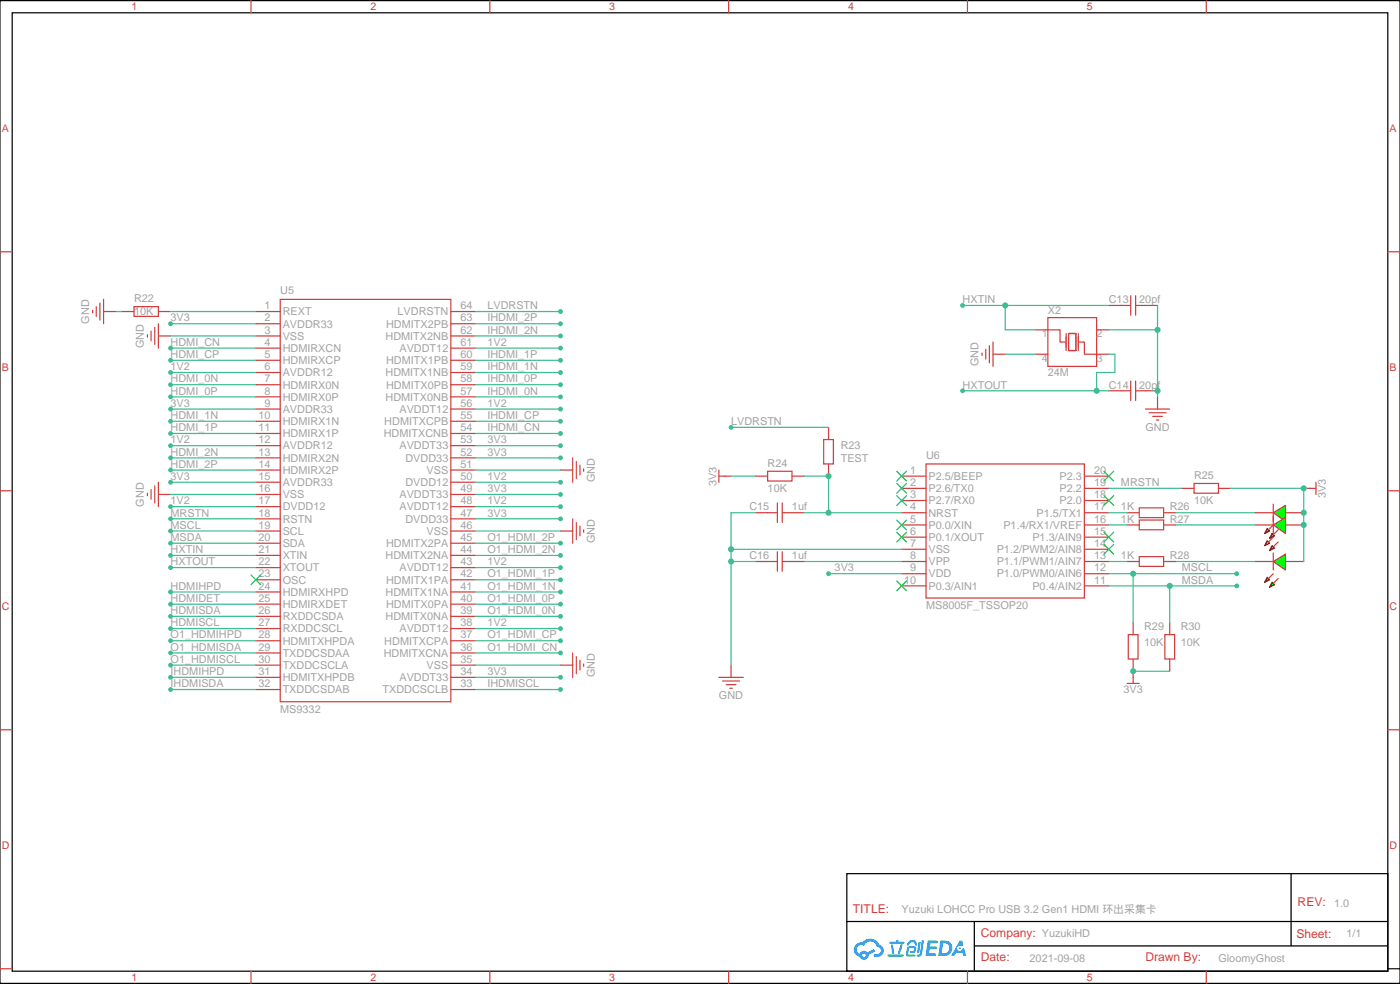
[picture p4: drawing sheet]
<svg xmlns="http://www.w3.org/2000/svg" width="405mm" height="285mm" viewBox="0 0 405 285" stroke-linecap="round" stroke-linejoin="round" font-family="sans-serif">
<path d="M0 .2h405.3v284.3h-405.3zM3.5 3.7h398.3v277.3h-398.3zM245.2 252.8h156.6v28.2h-156.6zM373.8 252.8v20.9M245.2 266.6h156.5M282.1 273.7h119.6M282.1 266.6v14.1M401.8 280.3h3.5" fill="none" stroke="#000" stroke-width=".35"/>
<g fill="none" stroke="#d43d3d" stroke-width=".35">
<path d="M72.7 .2v3.5M141.8 .2v3.5M211 .2v3.5M280.1 .2v3.5M349.2 .2v3.5M0 72.8h3.5M401.8 72.8h3.5M0 142h3.5M401.8 142h3.5M0 211.1h3.5M401.8 211.1h3.5M0 280.3h3.5"/>
<path d="M72.7 281v3.5M141.8 281v3.5M211 281v3.5M280.1 281v3.5M349.2 281v3.5"/>
</g>
<g fill="#178fff">
<path d="M268.6 272.1h2.5l.4 .2-.1 .5-2 .1-.1 .9h1.6l.4 .4-.5 .4h-1.7l-.1 1.2 1.8 .1 .2 .3-.2 .3-2.8 .1z"/>
<path d="M277.9 272.2h.7l.3 1.3-.6 .3a.74 .74 0 0 0-1.1 .3 .74 .74 0 0 0 .5 1 .74 .74 0 0 0 .9-.6l.5-.3 .6 2.3h-.8l-.3-.9h-1.8l-.5 .9h-.9z"/>
<path d="M266 272.5h.6l-.4 3a.31 .31 0 0 1-.4 .2 .31 .31 0 0 1-.3-.3z"/>
<path d="M266.9 272.1h.6l-.5 3.9a.89 .89 0 0 1-.7 .7 .89 .89 0 0 1-.9-.3l1-.4z"/>
<path d="M263.2 272.2l.6-.2 1.2 .1 .6 1.3-.7 .2-.3-1-1.1 .2a.95 .95 0 0 1-.9 .8l-.1-.2z"/>
<path d="M262.9 273.9l1.8-.2a1.04 1.04 0 0 1 .6 1.1 1.04 1.04 0 0 1-.9 .9h-.6a.29 .29 0 0 1-.3-.3 .29 .29 0 0 1 .3-.3h.7l.2-.8-1.5 .1-.3 1.7 1.9 .1a.29 .29 0 0 1 .3 .3 .29 .29 0 0 1-.3 .3l-2-.1-.4-.2 .2-2.1z"/>
<path d="M257 276.2h4.4a.3 .3 0 0 1 .3 .3 .3 .3 0 0 1-.3 .3h-4.3z"/>
<path d="M260.7 273.2h.7l-.5 1.7a1.02 1.02 0 0 1-.7 1.1l-.3-.2z"/>
<path d="M258 273.3h.6l.2 2.4-.2 .3-.3-.2z"/>
<path d="M257.5 272.5h1.9l.2-.6h.5v.6h1.5a.29 .29 0 0 1 .3 .3 .29 .29 0 0 1-.3 .2h-4z"/>
<path d="M272.3 272.1l-.7 4.5h1.5a2.27 2.27 0 0 0 2.6-2.3 2.27 2.27 0 0 0-2.7-2.2zM273.1 272.9a1.5 1.5 0 0 1 1.8 1.5 1.5 1.5 0 0 1-2 1.4h-.3z"/>
<path d="M247.8 273.3a2.09 2.09 0 0 0 1 3.5 1.37 1.37 0 0 0 1.6 .9 1.37 1.37 0 0 0 1.1-1.4l1.9-1-.4-.7-1.8 .9a1.4 1.4 0 0 0-2.3 .5 1.32 1.32 0 0 1-.7-1.9 1.32 1.32 0 0 1 1.9-.5 2.02 2.02 0 0 1 2.1-1.2 2.02 2.02 0 0 1 1.8 1.6 1.09 1.09 0 0 1 1 1.4 1.09 1.09 0 0 1-1.5 .7 .41 .41 0 0 0-.5 .3 .41 .41 0 0 0 .3 .5 1.89 1.89 0 0 0 2.5-1.2 1.89 1.89 0 0 0-1.2-2.4 2.98 2.98 0 0 0-5-.7l-1 .2zM249.6 276.4a.55 .55 0 0 1 1.1 0 .55 .55 0 0 1-1.1 0z"/>
<circle cx="277.9" cy="274.4" r=".28"/>
</g>
<g fill="none" stroke="#d43d3d" stroke-width=".35">
<path d="M26.8 89.8v.7M27.9 88.7v2.8M28.9 87.7v4.9M30 90.1h3.5M30 86.6v7.1M35.3 90.1h3.5M38.8 88.7h7.1v2.8h-7.1zM42.7 96.8v.7M43.7 95.8v2.8M44.8 94.7v5M45.9 97.2h3.5M45.9 90.1h3.5"/>
<path d="M45.9 93.7v7M74.1 97.2h7M74.1 93.7h7M74.1 90.1h7M81.1 86.6h49.4v116.4h-49.4zM130.5 97.2h7.1M130.5 93.7h7.1M130.5 90.1h7.1M287.5 99v7M299.9 95.4h7v3.6h1.4M303.4 91.9h14.1v14.1h-14.1zM308.7 96.5v4.9"/>
<path d="M309.4 96.5h2.1v4.9h-2.1zM312.2 96.5v4.9M312.6 99h1.4v3.5h7M317.5 95.4h3.5M321 88.4h6.4M327.4 85.5v5.7M328.8 88.4h6.3M328.8 85.5v5.7M74.1 118.4h7M74.1 114.8h7M74.1 111.3h7M74.1 107.8h7"/>
<path d="M74.1 104.2h7M74.1 100.7h7M130.5 118.4h7.1M130.5 114.8h7.1M130.5 111.3h7.1M130.5 107.8h7.1M130.5 104.2h7.1M130.5 100.7h7.1M284.3 102.1v.7M285.4 101.1v2.8M286.5 100v5M287.5 102.5h3.5"/>
<path d="M299.9 102.5h3.5M321 113.1h6.4M327.4 110.2v5.7M328.8 110.2v5.7M328.8 113.1h6.3M331.6 118.4h7.1M332.7 119.4h4.9M335.1 114.8v3.6M45.9 139.5v7.1M74.1 139.5h7M74.1 136h7M74.1 132.5h7"/>
<path d="M74.1 128.9h7M74.1 125.4h7M74.1 121.9h7M130.5 139.5h7.1M130.5 136h7.1M130.5 132.5h7.1M130.5 128.9h7.1M130.5 125.4h7.1M130.5 121.9h7.1M162.3 136h3.5M165.8 132.5v7M166.9 133.5v5"/>
<path d="M167.9 134.6v2.8M169 135.6v.7M208.1 137.8h3.6M208.1 136v3.5M218.7 137.8h3.5M222.2 136.3h7.1v2.9h-7.1zM229.3 137.8h3.5M238.5 127.2h2.8v7h-2.8zM239.9 123.6v3.6M239.9 134.2v3.6M261.1 137.8h7M268.1 134.2h45.9v38.8h-45.9z"/>
<path d="M314 137.8h7M333.7 120.5h2.8M334.8 121.5h.7M345.7 139.9h7.1v2.8h-7.1zM381 139.5v3.6M42.7 142.7v.7M43.7 141.6v2.9M44.8 140.6v4.9M45.9 143.1h3.5M74.1 157.2h7M74.1 153.6h7M74.1 150.1h7"/>
<path d="M74.1 146.6h7M74.1 143.1h7M130.5 157.2h7.1M130.5 153.6h7.1M130.5 150.1h7.1M130.5 146.6h7.1M130.5 143.1h7.1M162.3 153.6h3.5M165.8 150.1v7.1M166.9 151.2v4.9M167.9 152.2v2.8M169 153.3v.7"/>
<path d="M218.7 148.3h6.4M225.1 145.5v5.7M225.1 159.6v5.7M226.5 148.3h6.3M226.5 145.5v5.7M226.5 159.6v5.7M261.1 158.9h7M261.1 155.4h7M261.1 151.9h7M261.1 148.3h7M261.1 144.8h7M261.1 141.3h7"/>
<path d="M314 158.9h7M314 155.4h7M314 151.9h7M314 148.3h7M314 144.8h7M314 141.3h7M342.2 141.3h3.5M352.8 141.3h3.5M368.7 145.9v4.9M377.5 141.3h3.5M74.1 178.3h7M74.1 174.8h7"/>
<path d="M74.1 171.3h7M74.1 167.7h7M74.1 164.2h7M74.1 160.7h7M130.5 178.3h7.1M130.5 174.8h7.1M130.5 171.3h7.1M130.5 167.7h7.1M130.5 164.2h7.1M130.5 160.7h7.1M218.7 162.5h6.4M226.5 162.5h6.3"/>
<path d="M261.1 169.5h7M261.1 166h7M261.1 162.5h7M314 169.5h7M314 166h7M314 162.5h7M74.1 199.5h7M74.1 196h7M74.1 192.4h7M74.1 188.9h7M74.1 185.4h7M74.1 181.9h7"/>
<path d="M130.5 199.5h7.1M130.5 196h7.1M130.5 192.4h7.1M130.5 188.9h7.1M130.5 185.4h7.1M130.5 181.9h7.1M162.3 192.4h3.5M165.8 188.9v7.1M166.9 190v4.9M167.9 191v2.9M169 192.1v.7M208.1 196h7.1"/>
<path d="M209.2 197h4.9M210.3 198.1h2.8M211.3 199.1h.7M211.7 192.4v3.6M326.3 197.7h3.5M326.7 183.6h2.8v7.1h-2.8zM328.1 180.1v3.5M328.1 190.7v7M337.3 183.6h2.8v7.1h-2.8zM338.7 180.1v3.5M338.7 190.7v3.5"/>
</g>
<g fill="none" stroke="#3c3" stroke-width=".35">
<path d="M259.6 139.9l2.9 2.8M259.6 136.3l2.9 2.9M262.5 139.9l-2.9 2.8M262.5 136.3l-2.9 2.9M319.6 136.3l2.8 2.9M322.4 136.3l-2.8 2.9M259.6 154l2.9 2.8M259.6 150.5l2.9 2.8M259.6 143.4l2.9 2.8M262.5 154l-2.9 2.8M262.5 150.5l-2.9 2.8M262.5 143.4l-2.9 2.8"/>
<path d="M319.6 157.5l2.8 2.8M319.6 154l2.8 2.8M319.6 143.4l2.8 2.8M322.4 157.5l-2.8 2.8M322.4 154l-2.8 2.8M322.4 143.4l-2.8 2.8M72.7 166.3l2.8 2.9M75.5 166.3l-2.8 2.9M259.6 168.1l2.9 2.8M262.5 168.1l-2.9 2.8"/>
</g>
<path d="M368.7 148.3l3.5-2.1v4.6z" fill="#0f0" stroke="#d43d3d" stroke-width=".35"/>
<g fill="#0f0" stroke="#a10000" stroke-width=".35">
<path d="M368.3 154.3l.7 .7-1.4 .8z"/>
<path d="M366.9 152.9l.7 .7-1.4 .7z"/>
</g>
<path d="M326.3 148.3h3.5M326.3 151.9h3.5M329.8 146.9h7.1v2.9h-7.1zM329.8 150.5h7.1v2.8h-7.1zM336.9 148.3h3.5M336.9 151.9h3.5M363.4 148.3h5.3M368.7 151.9l-1.5 1.4M368.7 149.4v4.9M370.1 153.3l-1.4 1.4M372.2 148.3h5.3" fill="none" stroke="#d43d3d" stroke-width=".35"/>
<path d="M368.7 151.9l3.5-2.1v4.5z" fill="#0f0" stroke="#d43d3d" stroke-width=".35"/>
<g fill="#0f0" stroke="#a10000" stroke-width=".35">
<path d="M368.3 157.9l.7 .7-1.4 .7z"/>
<path d="M366.9 156.5l.7 .7-1.4 .7z"/>
</g>
<path d="M363.4 151.9h5.3M368.7 155.4l-1.5 1.4M368.7 160v4.9M370.1 156.8l-1.4 1.4M372.2 151.9h5.3" fill="none" stroke="#d43d3d" stroke-width=".35"/>
<path d="M368.7 162.5l3.5-2.2v4.6z" fill="#0f0" stroke="#d43d3d" stroke-width=".35"/>
<g fill="#0f0" stroke="#a10000" stroke-width=".35">
<path d="M368.3 168.5l.7 .7-1.4 .7z"/>
<path d="M366.9 167l.7 .7-1.4 .8z"/>
</g>
<path d="M326.3 162.5h3.5M329.8 161h7.1v2.9h-7.1zM336.9 162.5h3.5M363.4 162.5h5.3M368.7 166l-1.5 1.4M370.1 167.4l-1.4 1.4M372.2 162.5h5.3" fill="none" stroke="#d43d3d" stroke-width=".35"/>
<g fill="none" stroke="#3dbd91" stroke-width=".35">
<path d="M33.5 90.1h1.8M49.4 90.1h24.7M49.4 93.7h24.7M49.4 97.2h24.7M137.6 90.1h24.7M137.6 93.7h24.7M137.6 97.2h24.7M278.7 88.4h42.3M291 88.4v7h8.9M321 95.4h14.1M335.1 88.4v26.4M49.4 100.7h24.7"/>
<path d="M49.4 104.2h24.7M49.4 107.8h24.7M49.4 111.3h24.7M49.4 114.8h24.7M49.4 118.4h24.7M137.6 100.7h24.7M137.6 104.2h24.7M137.6 107.8h24.7M137.6 111.3h24.7M137.6 114.8h24.7M137.6 118.4h24.7M278.7 113.1h42.3"/>
<path d="M291 102.5h8.9M321 102.5h1.8v5.3h-5.3v5.3M49.4 121.9h24.7M49.4 125.4h24.7M49.4 128.9h24.7M49.4 132.5h24.7M49.4 136h24.7M49.4 139.5h24.7M137.6 121.9h24.7M137.6 125.4h24.7M137.6 128.9h24.7M137.6 132.5h24.7"/>
<path d="M137.6 136h24.7M137.6 139.5h24.7M211.7 137.8h7M211.7 123.6h28.2M232.8 137.8h7.1v10.5M49.4 146.6h24.7M49.4 150.1h24.7M49.4 153.6h24.7M49.4 157.2h24.7M49.4 143.1h24.7M137.6 146.6h24.7M137.6 150.1h24.7"/>
<path d="M137.6 153.6h24.7M137.6 157.2h24.7M137.6 143.1h24.7M211.7 158.9h49.4M218.7 148.3h-7v44.1M232.8 148.3h28.3M321 148.3h5.3M321 141.3h21.2M321 151.9h5.3M340.4 148.3h23M340.4 151.9h23M356.3 141.3h21.2v21.2"/>
<path d="M49.4 160.7h24.7M49.4 164.2h24.7M49.4 171.3h24.7M49.4 174.8h24.7M49.4 178.3h24.7M137.6 160.7h24.7M137.6 164.2h24.7M137.6 171.3h24.7M137.6 174.8h24.7M137.6 178.3h24.7M137.6 167.7h24.7M211.7 162.5h7"/>
<path d="M232.8 162.5h28.3M239.9 166h21.2M321 162.5h5.3M321 166h37.1M321 169.5h37.1M328.1 166v14.1M338.7 169.5v10.6M340.4 162.5h23M49.4 181.9h24.7M49.4 185.4h24.7M49.4 199.5h24.7M49.4 196h24.7"/>
<path d="M49.4 192.4h24.7M49.4 188.9h24.7M137.6 181.9h24.7M137.6 185.4h24.7M137.6 199.5h24.7M137.6 196h24.7M137.6 192.4h24.7M137.6 188.9h24.7M328.1 194.2h10.6"/>
</g>
<g fill="#3dbd91">
<circle cx="291" cy="88.4" r=".88"/>
<circle cx="335.1" cy="95.4" r=".88"/>
<circle cx="335.1" cy="113.1" r=".88"/>
<circle cx="317.5" cy="113.1" r=".88"/>
<circle cx="211.7" cy="162.5" r=".88"/>
<circle cx="211.7" cy="158.9" r=".88"/>
<circle cx="239.9" cy="137.8" r=".88"/>
<circle cx="239.9" cy="148.3" r=".88"/>
<circle cx="328.1" cy="166" r=".88"/>
<circle cx="338.7" cy="169.5" r=".88"/>
<circle cx="328.1" cy="194.2" r=".88"/>
<circle cx="377.5" cy="141.3" r=".88"/>
<circle cx="377.5" cy="148.3" r=".88"/>
<circle cx="377.5" cy="151.9" r=".88"/>
<circle cx="49.4" cy="93.7" r=".71"/>
<circle cx="49.4" cy="100.7" r=".71"/>
<circle cx="49.4" cy="104.2" r=".71"/>
<circle cx="49.4" cy="107.8" r=".71"/>
<circle cx="49.4" cy="111.3" r=".71"/>
<circle cx="49.4" cy="114.8" r=".71"/>
<circle cx="49.4" cy="118.4" r=".71"/>
<circle cx="49.4" cy="121.9" r=".71"/>
<circle cx="49.4" cy="125.4" r=".71"/>
<circle cx="49.4" cy="128.9" r=".71"/>
<circle cx="49.4" cy="132.5" r=".71"/>
<circle cx="49.4" cy="136" r=".71"/>
<circle cx="49.4" cy="139.5" r=".71"/>
<circle cx="49.4" cy="146.6" r=".71"/>
<circle cx="49.4" cy="150.1" r=".71"/>
<circle cx="49.4" cy="153.6" r=".71"/>
<circle cx="49.4" cy="157.2" r=".71"/>
<circle cx="49.4" cy="160.7" r=".71"/>
<circle cx="49.4" cy="164.2" r=".71"/>
<circle cx="49.4" cy="171.3" r=".71"/>
<circle cx="49.4" cy="174.8" r=".71"/>
<circle cx="49.4" cy="178.3" r=".71"/>
<circle cx="49.4" cy="181.9" r=".71"/>
<circle cx="49.4" cy="185.4" r=".71"/>
<circle cx="49.4" cy="199.5" r=".71"/>
<circle cx="49.4" cy="196" r=".71"/>
<circle cx="49.4" cy="192.4" r=".71"/>
<circle cx="49.4" cy="188.9" r=".71"/>
<circle cx="162.3" cy="90.1" r=".71"/>
<circle cx="162.3" cy="93.7" r=".71"/>
<circle cx="162.3" cy="97.2" r=".71"/>
<circle cx="162.3" cy="100.7" r=".71"/>
<circle cx="162.3" cy="104.2" r=".71"/>
<circle cx="162.3" cy="107.8" r=".71"/>
<circle cx="162.3" cy="111.3" r=".71"/>
<circle cx="162.3" cy="114.8" r=".71"/>
<circle cx="162.3" cy="118.4" r=".71"/>
<circle cx="162.3" cy="121.9" r=".71"/>
<circle cx="162.3" cy="125.4" r=".71"/>
<circle cx="162.3" cy="128.9" r=".71"/>
<circle cx="162.3" cy="143.1" r=".71"/>
<circle cx="162.3" cy="139.5" r=".71"/>
<circle cx="162.3" cy="132.5" r=".71"/>
<circle cx="162.3" cy="146.6" r=".71"/>
<circle cx="162.3" cy="150.1" r=".71"/>
<circle cx="162.3" cy="157.2" r=".71"/>
<circle cx="162.3" cy="160.7" r=".71"/>
<circle cx="162.3" cy="164.2" r=".71"/>
<circle cx="162.3" cy="167.7" r=".71"/>
<circle cx="162.3" cy="171.3" r=".71"/>
<circle cx="162.3" cy="174.8" r=".71"/>
<circle cx="162.3" cy="178.3" r=".71"/>
<circle cx="162.3" cy="181.9" r=".71"/>
<circle cx="162.3" cy="185.4" r=".71"/>
<circle cx="162.3" cy="199.5" r=".71"/>
<circle cx="162.3" cy="196" r=".71"/>
<circle cx="162.3" cy="188.9" r=".71"/>
<circle cx="278.7" cy="88.4" r=".71"/>
<circle cx="278.7" cy="113.1" r=".71"/>
<circle cx="239.9" cy="166" r=".71"/>
<circle cx="211.7" cy="123.6" r=".71"/>
<circle cx="358.1" cy="166" r=".71"/>
<circle cx="358.1" cy="169.5" r=".71"/>
</g>
<g font-size="3.5" fill="#d43d3d">
<text x="375.7" y="262.3">REV:</text>
<text x="246.9" y="264">TITLE:</text>
<text x="284" y="271.1">Company: YuzukiHD</text>
<text x="375.4" y="271.4">Sheet:</text>
<text x="284" y="278.1">Date:</text>
<text x="331.6" y="278.1">Drawn By:</text>
</g>
<g font-size="3.1" fill="#d43d3d">
<text x="38.1" y="3">1</text>
<text x="107.2" y="3">2</text>
<text x="176.4" y="3">3</text>
<text x="245.5" y="3">4</text>
<text x="314.7" y="3">5</text>
<text x=".5" y="38.1">A</text>
<text x="402.3" y="38.1">A</text>
<text x=".5" y="107.3">B</text>
<text x="402.3" y="107.3">B</text>
<text x=".5" y="176.4">C</text>
<text x="402.3" y="176.4">C</text>
<text x=".5" y="245.5">D</text>
<text x="402.3" y="245.5">D</text>
<text x="38.1" y="283.8">1</text>
<text x="107.2" y="283.8">2</text>
<text x="176.4" y="283.8">3</text>
<text x="245.5" y="283.8">4</text>
<text x="314.7" y="283.8">5</text>
</g>
<g font-size="3.1" fill="#a2a2a2">
<text x="38.8" y="87.4">R22</text>
<text x="76.6" y="89.5">1</text>
<text x="81.1" y="85.2">U5</text>
<text x="133.3" y="89.5">64</text>
<text x="141.1" y="89.5">LVDRSTN</text>
<text x="278.7" y="87.7">HXTIN</text>
<text x="321" y="87.7">C13</text>
<text x="329.8" y="87.7">20pf</text>
<text x="25.8" y="93.6" transform="rotate(-90 25.8 93.6)">GND</text>
<text x="38.8" y="91.2">10K</text>
<text x="49.4" y="93">3V3</text>
<text x="76.6" y="93">2</text>
<text x="81.8" y="94.8">AVDDR33</text>
<text x="81.8" y="91.2">REXT</text>
<text x="111.8" y="94.8">HDMITX2PB</text>
<text x="115.1" y="91.2">LVDRSTN</text>
<text x="133.3" y="93">63</text>
<text x="141.1" y="93">IHDMI_2P</text>
<text x="303.4" y="90.9">X2</text>
<text x="41.7" y="100.7" transform="rotate(-90 41.7 100.7)">GND</text>
<text x="49.4" y="100.1">HDMI_CN</text>
<text x="76.6" y="100.1">4</text>
<text x="76.6" y="96.5">3</text>
<text x="81.8" y="101.8">HDMIRXCN</text>
<text x="81.8" y="98.3">VSS</text>
<text x="111.6" y="98.3">HDMITX2NB</text>
<text x="115.6" y="101.8">AVDDT12</text>
<text x="133.3" y="100.1">61</text>
<text x="133.3" y="96.5">62</text>
<text x="141.1" y="96.5">IHDMI_2N</text>
<text x="141.1" y="100.1">1V2</text>
<text x="301.6" y="97.6">1</text>
<text x="317.5" y="97.6">2</text>
<text x="49.4" y="103.6">HDMI_CP</text>
<text x="49.4" y="107.1">1V2</text>
<text x="76.6" y="107.1">6</text>
<text x="76.6" y="103.6">5</text>
<text x="81.8" y="105.3">HDMIRXCP</text>
<text x="111.8" y="105.3">HDMITX1PB</text>
<text x="133.3" y="107.1">59</text>
<text x="133.3" y="103.6">60</text>
<text x="141.1" y="103.6">IHDMI_1P</text>
<text x="141.1" y="107.1">IHDMI_1N</text>
<text x="283.3" y="106" transform="rotate(-90 283.3 106)">GND</text>
<text x="301.6" y="104.6">4</text>
<text x="317.5" y="104.6">3</text>
<text x="49.4" y="110.6">HDMI_0N</text>
<text x="76.6" y="110.6">7</text>
<text x="81.8" y="112.4">HDMIRX0N</text>
<text x="81.8" y="108.9">AVDDR12</text>
<text x="111.6" y="108.9">HDMITX1NB</text>
<text x="111.8" y="112.4">HDMITX0PB</text>
<text x="133.3" y="110.6">58</text>
<text x="141.1" y="110.6">IHDMI_0P</text>
<text x="278.7" y="112.4">HXTOUT</text>
<text x="303.4" y="108.9">24M</text>
<text x="321" y="112.4">C14</text>
<text x="329.8" y="112.4">20pf</text>
<text x="49.4" y="114.2">HDMI_0P</text>
<text x="49.4" y="117.7">3V3</text>
<text x="76.6" y="117.7">9</text>
<text x="76.6" y="114.2">8</text>
<text x="81.8" y="119.5">AVDDR33</text>
<text x="81.8" y="115.9">HDMIRX0P</text>
<text x="111.6" y="115.9">HDMITX0NB</text>
<text x="115.6" y="119.5">AVDDT12</text>
<text x="133.3" y="117.7">56</text>
<text x="133.3" y="114.2">57</text>
<text x="141.1" y="114.2">IHDMI_0N</text>
<text x="141.1" y="117.7">1V2</text>
<text x="49.4" y="121.2">HDMI_1N</text>
<text x="49.4" y="124.7">HDMI_1P</text>
<text x="74.8" y="124.7">11</text>
<text x="74.8" y="121.2">10</text>
<text x="81.8" y="123">HDMIRX1N</text>
<text x="111.3" y="123">HDMITXCPB</text>
<text x="133.3" y="124.7">54</text>
<text x="133.3" y="121.2">55</text>
<text x="141.1" y="121.2">IHDMI_CP</text>
<text x="141.1" y="124.7">IHDMI_CN</text>
<text x="211.7" y="123">LVDRSTN</text>
<text x="331.6" y="124.6">GND</text>
<text x="49.4" y="128.3">1V2</text>
<text x="49.4" y="131.8">HDMI_2N</text>
<text x="74.8" y="131.8">13</text>
<text x="74.8" y="128.3">12</text>
<text x="81.8" y="130">AVDDR12</text>
<text x="81.8" y="126.5">HDMIRX1P</text>
<text x="111.1" y="126.5">HDMITXCNB</text>
<text x="115.6" y="130">AVDDT33</text>
<text x="133.3" y="131.8">52</text>
<text x="133.3" y="128.3">53</text>
<text x="141.1" y="128.3">3V3</text>
<text x="141.1" y="131.8">3V3</text>
<text x="243.4" y="130">R23</text>
<text x="49.4" y="135.3">HDMI_2P</text>
<text x="74.8" y="135.3">14</text>
<text x="81.8" y="137.1">HDMIRX2P</text>
<text x="81.8" y="133.6">HDMIRX2N</text>
<text x="117.4" y="133.6">DVDD33</text>
<text x="123.5" y="137.1">VSS</text>
<text x="133.3" y="135.3">51</text>
<text x="222.2" y="135">R24</text>
<text x="243.4" y="133.6">TEST</text>
<text x="263.5" y="137.1">1</text>
<text x="268.1" y="132.9">U6</text>
<text x="316.8" y="137.1">20</text>
<text x="49.4" y="138.9">3V3</text>
<text x="74.8" y="142.4">16</text>
<text x="74.8" y="138.9">15</text>
<text x="81.8" y="140.6">AVDDR33</text>
<text x="117.4" y="140.6">DVDD12</text>
<text x="133.3" y="142.4">49</text>
<text x="133.3" y="138.9">50</text>
<text x="141.1" y="142.4">3V3</text>
<text x="141.1" y="138.9">1V2</text>
<text x="172.2" y="139.5" transform="rotate(-90 172.2 139.5)">GND</text>
<text x="207.5" y="140.6" transform="rotate(-90 207.5 140.6)">3V3</text>
<text x="222.2" y="142.4">10K</text>
<text x="263.5" y="140.6">2</text>
<text x="268.8" y="142.4">P2.6/TX0</text>
<text x="268.8" y="138.9">P2.5/BEEP</text>
<text x="306.8" y="142.4">P2.2</text>
<text x="306.8" y="138.9">P2.3</text>
<text x="316.8" y="140.6">19</text>
<text x="324.6" y="140.6">MRSTN</text>
<text x="345.7" y="138.5">R25</text>
<text x="41.7" y="146.6" transform="rotate(-90 41.7 146.6)">GND</text>
<text x="49.4" y="145.9">1V2</text>
<text x="49.4" y="149.4">MRSTN</text>
<text x="74.8" y="149.4">18</text>
<text x="74.8" y="145.9">17</text>
<text x="81.8" y="147.7">DVDD12</text>
<text x="81.8" y="144.2">VSS</text>
<text x="115.6" y="147.7">AVDDT12</text>
<text x="115.6" y="144.2">AVDDT33</text>
<text x="133.3" y="149.4">47</text>
<text x="133.3" y="145.9">48</text>
<text x="141.1" y="145.9">1V2</text>
<text x="141.1" y="149.4">3V3</text>
<text x="217" y="147.7">C15</text>
<text x="229.3" y="147.7">1uf</text>
<text x="263.5" y="147.7">4</text>
<text x="263.5" y="144.2">3</text>
<text x="268.8" y="149.4">NRST</text>
<text x="268.8" y="145.9">P2.7/RX0</text>
<text x="300.1" y="149.4">P1.5/TX1</text>
<text x="306.8" y="145.9">P2.0</text>
<text x="316.8" y="147.7">17</text>
<text x="316.8" y="144.2">18</text>
<text x="324.6" y="147.7">1K</text>
<text x="338.7" y="147.7">R26</text>
<text x="345.7" y="145.9">10K</text>
<text x="383.9" y="144.1" transform="rotate(-90 383.9 144.1)">3V3</text>
<text x="49.4" y="153">MSCL</text>
<text x="74.8" y="153">19</text>
<text x="81.8" y="154.7">SCL</text>
<text x="81.8" y="151.2">RSTN</text>
<text x="117.4" y="151.2">DVDD33</text>
<text x="123.5" y="154.7">VSS</text>
<text x="133.3" y="153">46</text>
<text x="263.5" y="154.7">6</text>
<text x="263.5" y="151.2">5</text>
<text x="268.8" y="153">P0.0/XIN</text>
<text x="290.5" y="153">P1.4/RX1/VREF</text>
<text x="316.8" y="154.7">15</text>
<text x="316.8" y="151.2">16</text>
<text x="324.6" y="151.2">1K</text>
<text x="338.7" y="151.2">R27</text>
<text x="49.4" y="156.5">MSDA</text>
<text x="49.4" y="160">HXTIN</text>
<text x="74.8" y="160">21</text>
<text x="74.8" y="156.5">20</text>
<text x="81.8" y="161.8">XTIN</text>
<text x="81.8" y="158.3">SDA</text>
<text x="111.6" y="161.8">HDMITX2NA</text>
<text x="111.8" y="158.3">HDMITX2PA</text>
<text x="133.3" y="160">44</text>
<text x="133.3" y="156.5">45</text>
<text x="141.1" y="156.5">O1_HDMI_2P</text>
<text x="141.1" y="160">O1_HDMI_2N</text>
<text x="172.2" y="157.1" transform="rotate(-90 172.2 157.1)">GND</text>
<text x="217" y="161.8">C16</text>
<text x="229.3" y="161.8">1uf</text>
<text x="263.5" y="161.8">8</text>
<text x="263.5" y="158.3">7</text>
<text x="268.8" y="160">VSS</text>
<text x="268.8" y="156.5">P0.1/XOUT</text>
<text x="288.6" y="160">P1.2/PWM2/AIN8</text>
<text x="298.9" y="156.5">P1.3/AIN9</text>
<text x="316.8" y="161.8">13</text>
<text x="316.8" y="158.3">14</text>
<text x="324.6" y="161.8">1K</text>
<text x="338.7" y="161.8">R28</text>
<text x="49.4" y="163.6">HXTOUT</text>
<text x="74.8" y="167.1">23</text>
<text x="74.8" y="163.6">22</text>
<text x="81.8" y="165.3">XTOUT</text>
<text x="115.6" y="165.3">AVDDT12</text>
<text x="133.3" y="167.1">42</text>
<text x="133.3" y="163.6">43</text>
<text x="141.1" y="163.6">1V2</text>
<text x="141.1" y="167.1">O1_HDMI_1P</text>
<text x="241.7" y="165.3">3V3</text>
<text x="263.5" y="165.3">9</text>
<text x="268.8" y="167.1">VDD</text>
<text x="268.8" y="163.6">VPP</text>
<text x="288.6" y="167.1">P1.0/PWM0/AIN6</text>
<text x="288.6" y="163.6">P1.1/PWM1/AIN7</text>
<text x="316.8" y="165.3">12</text>
<text x="342.2" y="165.3">MSCL</text>
<text x="49.4" y="170.6">HDMIHPD</text>
<text x="74.8" y="170.6">24</text>
<text x="81.8" y="172.4">HDMIRXHPD</text>
<text x="81.8" y="168.8">OSC</text>
<text x="111.6" y="172.4">HDMITX1NA</text>
<text x="111.8" y="168.8">HDMITX1PA</text>
<text x="133.3" y="170.6">41</text>
<text x="141.1" y="170.6">O1_HDMI_1N</text>
<text x="261.8" y="168.8">10</text>
<text x="268.8" y="170.6">P0.3/AIN1</text>
<text x="298.9" y="170.6">P0.4/AIN2</text>
<text x="316.8" y="168.8">11</text>
<text x="342.2" y="168.8">MSDA</text>
<text x="49.4" y="174.1">HDMIDET</text>
<text x="49.4" y="177.7">HDMISDA</text>
<text x="74.8" y="177.7">26</text>
<text x="74.8" y="174.1">25</text>
<text x="81.8" y="179.4">RXDDCSDA</text>
<text x="81.8" y="175.9">HDMIRXDET</text>
<text x="111.6" y="179.4">HDMITX0NA</text>
<text x="111.8" y="175.9">HDMITX0PA</text>
<text x="133.3" y="177.7">39</text>
<text x="133.3" y="174.1">40</text>
<text x="141.1" y="174.1">O1_HDMI_0P</text>
<text x="141.1" y="177.7">O1_HDMI_0N</text>
<text x="268.1" y="176.2">MS8005F_TSSOP20</text>
<text x="49.4" y="181.2">HDMISCL</text>
<text x="49.4" y="184.7">O1_HDMIHPD</text>
<text x="74.8" y="184.7">28</text>
<text x="74.8" y="181.2">27</text>
<text x="81.8" y="183">RXDDCSCL</text>
<text x="115.6" y="183">AVDDT12</text>
<text x="133.3" y="184.7">37</text>
<text x="133.3" y="181.2">38</text>
<text x="141.1" y="181.2">1V2</text>
<text x="141.1" y="184.7">O1_HDMI_CP</text>
<text x="331.3" y="182.3">R29</text>
<text x="341.8" y="182.3">R30</text>
<text x="49.4" y="191.8">O1_HDMISCL</text>
<text x="49.4" y="188.2">O1_HDMISDA</text>
<text x="74.8" y="191.8">30</text>
<text x="74.8" y="188.2">29</text>
<text x="81.8" y="190">TXDDCSDAA</text>
<text x="81.8" y="186.5">HDMITXHPDA</text>
<text x="111.1" y="190">HDMITXCNA</text>
<text x="111.3" y="186.5">HDMITXCPA</text>
<text x="133.3" y="191.8">35</text>
<text x="133.3" y="188.2">36</text>
<text x="141.1" y="188.2">O1_HDMI_CN</text>
<text x="331.3" y="186.9">10K</text>
<text x="341.8" y="186.9">10K</text>
<text x="49.4" y="195.3">IHDMIHPD</text>
<text x="74.8" y="195.3">31</text>
<text x="81.8" y="197.1">HDMITXHPDB</text>
<text x="81.8" y="193.5">TXDDCSCLA</text>
<text x="115.6" y="197.1">AVDDT33</text>
<text x="123.5" y="193.5">VSS</text>
<text x="133.3" y="195.3">34</text>
<text x="141.1" y="195.3">3V3</text>
<text x="172.2" y="195.9" transform="rotate(-90 172.2 195.9)">GND</text>
<text x="49.4" y="198.8">IHDMISDA</text>
<text x="74.8" y="198.8">32</text>
<text x="81.8" y="200.6">TXDDCSDAB</text>
<text x="110.7" y="200.6">TXDDCSCLB</text>
<text x="133.3" y="198.8">33</text>
<text x="141.1" y="198.8">IHDMISCL</text>
<text x="208.2" y="202.2">GND</text>
<text x="325.3" y="200.4">3V3</text>
<text x="81.1" y="206.2">MS9332</text>
<text x="386.3" y="262.3">1.0</text>
<text x="261.1" y="264.1">Yuzuki LOHCC Pro USB 3.2 Gen1 HDMI 环出采集卡</text>
<text x="389.8" y="271.2">1/1</text>
<text x="298.1" y="278.2">2021-09-08</text>
<text x="352.8" y="278.2">GloomyGhost</text>
</g>
</svg>
